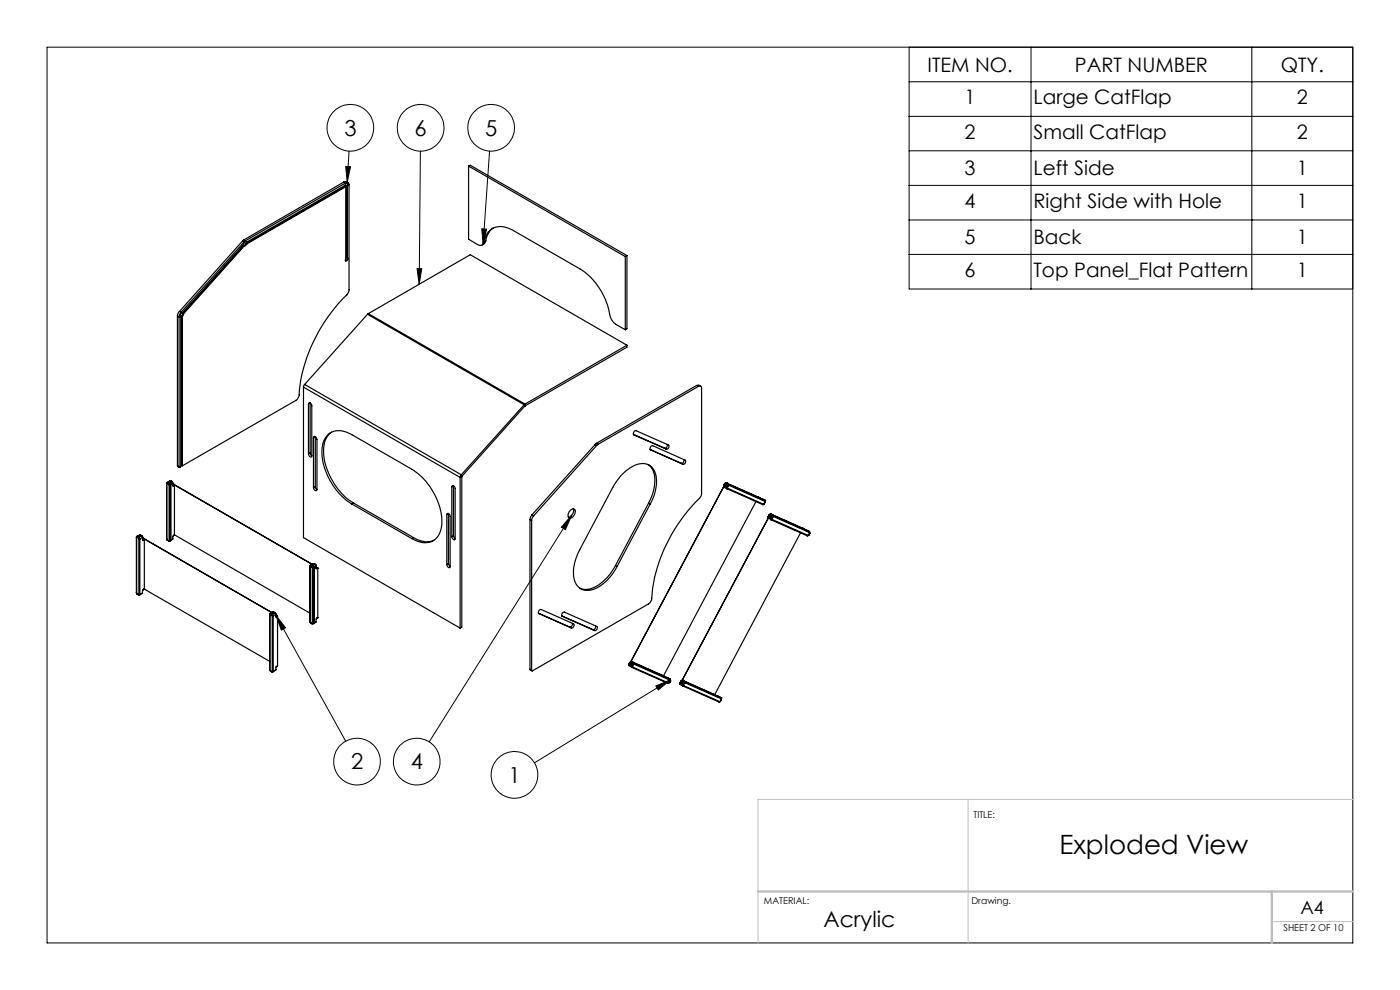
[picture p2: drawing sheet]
<svg xmlns="http://www.w3.org/2000/svg" width="297mm" height="210mm" viewBox="0 0 297 210" stroke-linecap="round" stroke-linejoin="round" font-family="sans-serif">
<g fill="none" stroke="#000" stroke-width=".21">
<path d="M10 10h277v190h-277zM192.9 10v51.3h94.1M192.9 17.3h94.1M218.7 10v51.3M265.6 10v51.3M73.3 35.3l1.1 .1-.7 3.3zM74 32.1l-.3 6.6M89.2 32.1l-.3 28.2M103.9 32.1l-1.4 19.7M192.9 24.7h94.1M192.9 32h94.1M192.9 39.3h94.1"/>
<path d="M88.5 57h1l-.6 3.3zM102.2 48.5l1 .1-.7 3.2zM192.9 46.7h94.1M192.9 54h94.1M121.3 109.3l-30.2 48.1M121.3 109.3l-1.4 3.1-.8-.6zM58.5 130.5l14.8 26.7M58.5 130.5l2.1 2.7-.9 .5zM139.1 145.5l3.1-1.3-2.5 2.2zM142.2 144.2l-28.8 17.6"/>
<circle cx="74.3" cy="27.1" r="4.9"/>
<circle cx="89.2" cy="27.1" r="5"/>
<circle cx="104.2" cy="27.1" r="4.9"/>
<circle cx="75.8" cy="161.6" r="4.9"/>
<circle cx="88.4" cy="161.6" r="4.9"/>
<circle cx="109.1" cy="164.4" r="4.9"/>
</g>
<path d="M205.4 169.6v30.4M287 169.6h-126.2v30.4M269.8 195.5h17.2" fill="none" stroke="#c0c0c0" stroke-width=".21"/>
<path d="M160.8 189.1h126.2M269.8 189.1v10.9" fill="none" stroke="#c0c0c0" stroke-width=".5"/>
<path d="M73.3 35.3l1.1 .1-.7 3.3zM88.5 57h1l-.6 3.3zM102.2 48.5l1 .1-.7 3.2zM121.3 109.3l-1.4 3.1-.8-.6zM139.1 145.5l3.1-1.3-2.5 2.2zM58.5 130.5l2.1 2.7-.9 .5z" fill="#000"/>
<g fill="none" stroke="#000" stroke-width=".25">
<path d="M73 38.6l.4-.1 .4 .3M73 38.6l.3 .2M73 38.6l-21.3 12.3M73.2 39.7l.1 .1M73.2 39.7l-20.8 12M73.2 39.7l-.1-.1-20.9 12.1M73.3 38.8a.44 .44 0 0 1 .5 0 .44 .44 0 0 1 .2 .4v22.4l-.2 .6a35.2 35.2 0 0 0-10.3 20.8v.9l-.4 .7-.3 .3-24.1 13.9M73.3 39.8v15.2a.24 .24 0 0 0 .1 .4 .24 .24 0 0 0 .3-.2v-.5M73.3 38.8l-21.2 12.3M73.6 39.5v15.1l.1 .1M73.6 39.5l.1 .1M73.7 39.6a.35 .35 0 0 0 .2-.4 .35 .35 0 0 0-.3-.3l-.4 .4-20.8 12.1"/>
<path d="M73.7 38.9l-.1 .6M73.7 39.6v15.1M99.4 35.2v15.6l1.9 1a.85 .85 0 0 0 1.4-.5M99.4 35.2l33.2 19.2M99.4 35.2l.4-.1 33.2 19.1M51.4 51.1l.4 .2M51.4 51.1l-13.3 15M51.7 52.1l-12.9 14.4M51.7 52.1l.1 .1M51.7 50.9l-.3 .2M51.7 50.9l.4 .2M51.8 51.3l-13.4 14.9"/>
<path d="M51.8 52.2l-12.9 14.4M52.1 51.1l-.3 .2M52.2 51.7l-.5 .4M52.2 51.3l.2 .1M52.2 51.7h.2M52.4 51.4a.5 .5 0 0 0-.7 .5l-13 14.4a.58 .58 0 0 0-.4 .9M52.4 51.7l-.3 .4-.3 .1M73.6 54.6a.47 .47 0 0 1-.3 .7M102.7 51.3a3.5 3.5 0 0 1 5.4-2.8l15 8.6a14.7 14.7 0 0 1 6.4 10.1 3.1 3.1 0 0 0 1.2 1.7l1.9 1M103 51.1l-.2 .5-.5 .4M103 51.1l-.3 .2M104.6 48.4a4 4 0 0 0-1.6 2.7"/>
<path d="M132.6 54.4v15.5M133 54.2v15.5l-.4 .2M133 54.2l-.4 .2M37.6 67l.4 .2M37.6 67v31.8M38 67.2v31.8M38.1 66.1l-.5 .9M38.1 66.1l.3 .1M38.3 67.2h.1M38.3 67.2v31.8l-.2 .2-.1-.2M38.4 66.2l-.4 1M38.6 67v31.7"/>
<path d="M38.6 67l.1 .1M38.7 67.1v31.7M38.8 66.5l-.2 .5M38.8 66.5l.1 .1M38.9 66.6l-.2 .5M78 66.7l33.2 19.2M78 66.7l-13.4 14.9M78.1 66.5l-.1 .2M78.1 66.5l33.3 19.2M78.1 66.5l21.7-12.5 33.2 19.2M133 73.2v.5l-21.6 12.4M133 73.2l-21.6 12.5"/>
<path d="M37.6 98.8l.4 .3M37.6 98.8l.4 .2M38.6 98.7l-.3 .1M38.6 98.7l.1 .1M64.4 82.1l33.2 19.2M64.4 82.1v31.9l33.2 19.2M64.6 81.6l-.2 .5M64.6 81.6l33.3 19.1M65.4 96.3a.46 .46 0 0 0 .2 .5 .46 .46 0 0 0 .5 0v-.1M65.4 85.7a.34 .34 0 0 1 .4-.3 .34 .34 0 0 1 .3 .4v10.9M65.4 85.7l.4-.2v10.6M65.4 85.7v10.6"/>
<path d="M65.8 96.1l.3 .6M65.8 96.1l-.4 .2M66.5 92.8a.38 .38 0 0 1 .5-.2 .38 .38 0 0 1 .2 .5v10.7M66.5 92.8v10.6M66.5 92.8l.4-.2v10.6M70.3 91.7a4.9 4.9 0 0 0-1.6 4.9 14.4 14.4 0 0 0 6.3 10.1M111.2 85.9l.1 .2M111.2 85.9l-13.3 14.8M111.3 86.1l-13.3 14.9M111.4 86.1h-.1M111.4 85.7l-.2 .2M111.4 85.7v.4"/>
<path d="M126.2 94.3l.4 .2M126.2 94.3l-13.3 14.9M126.5 94l-.3 .3M126.5 94l.4 .3M126.6 94.5l-13.4 14.9M126.9 94.3l-.3 .2M134.4 92.1l6.6 3M134.4 92.2h.1M134.5 92.2a.56 .56 0 0 1 .4-.8l6.9 3a.56 .56 0 0 1-.4 .9M134.5 92.2l6.9 3.1M137.5 98.6a4.7 4.7 0 0 1 1.3 4.8l-.4 1.4-.8 1.9M137.9 95.3l6.6 3"/>
<path d="M138 95.4h.1M138 95.4a.56 .56 0 0 1 .5-.9l6.8 3.1a.56 .56 0 0 1-.4 .9M138 95.4l6.9 3.1M141 95.1l.4 .2M141.6 94.3a.61 .61 0 0 1-.6 .8M144.5 98.3l.4 .2M145.1 97.5a.61 .61 0 0 1-.6 .8M147.8 81.8l.4-.1 .5 .2M147.8 81.8l.3 .2M147.8 81.8l-21.3 12.2M148.1 82a.43 .43 0 0 1 .5-.1 .43 .43 0 0 1 .2 .5l-.1 22.8a35.2 35.2 0 0 0-10.6 22.2l-.6 .7-24.5 14.2-.2-.1M148.1 82l-21.2 12.3"/>
<path d="M28.9 114h.1M28.9 114v11.7M29 114v11.8M29 113.8l-.1 .2M29 113.8h.2M29.1 114h-.1M29.1 114l.3 .1M29.2 113.7h.1M29.2 113.7h.2M29.2 113.7l-.2 .1M29.2 113.8l-.1 .2M29.2 113.8l.3 .1"/>
<path d="M29.3 113.7l-.1 .1M29.3 113.7l.3 .2M29.4 114.1l.1 .2M29.4 113.7l.2 .1M29.4 113.7h-.1M29.5 113.9l-.1 .2M29.5 113.9l.2 .4M29.5 114.3h.2M29.5 114.3v11.8M29.6 113.8v.1M29.7 114.3v11.8M29.8 113.4l-.6 .3"/>
<path d="M29.8 113.4l.2 .2M29.8 113.4l-.4 .3M30 113.6l-.4 .2M30 113.6h.1M30 113.6l.2 .4M30 113.6l-.5 .3M30 113.6l-.4 .3M30.2 114.5h.2M30.2 114h.1M30.2 114.5h.1M30.2 114.2h.2l27.2 15.7M30.2 114.2h.1"/>
<path d="M30.2 114l-.5 .3M30.2 114v.5M30.3 114.2h.1M30.3 114.3l.3 .1M30.3 114.5h.1M30.3 114.3h-.1M30.3 114.2l-.1 .1M30.3 114.2v.1M30.4 114.2l-.1 .1M30.4 114.2l27.2 15.7M30.6 114.4v.1M30.6 114.4h.1"/>
<path d="M30.6 114.4l-.2 .1M30.6 114.4l-.3 .1M30.6 114.4v10.6M35.3 102.5h.2M35.3 102.5l.1 11.9M35.4 114.4l.1 .2M35.4 114.4l.1 .1M35.5 102.3l-.2 .2M35.5 102.3l.1 .1M35.5 114.5v.1M35.5 114.5l.3 .2M35.5 102.5l.3 .2"/>
<path d="M35.5 114.6l.3 .2M35.6 102.4l-.1 .1M35.6 102.4l.3 .1M35.7 102.3l.3 .1M35.8 102.7l.1 .2M35.8 114.7v.1M35.8 114.8h.2M35.8 102.3l.2 .1M35.8 102.3h.1M35.9 102.5l-.1 .2M35.9 102.5l.2 .4M35.9 102.9h.2"/>
<path d="M35.9 114.6h.2M35.9 114.6l-.1 .1M35.9 102.9v11.7M36 102.4l.2 .3-.1 .2M36 102.4h.1M36 102.4l-.1 .1M36 102.4l.2 .4M36.1 114.6l-.1 .2M36.1 102.9v11.7M36.2 102l-.7 .3M36.2 102l-.6 .4M36.2 102.1h.1"/>
<path d="M36.2 114.6l-.2 .2M36.2 102.8v11.8M36.2 114.6h-.1M36.2 102.1l-.5 .2M36.2 102.8h.1M36.2 114.5h.1M36.2 102.8v11.7M36.4 102.2l.3 .3M36.4 102.2l-.4 .2M36.4 102.2l-.2-.1-.4 .2M36.7 102.5v.5l.1 .1M36.7 102.5h.1"/>
<path d="M36.7 103h.1zM36.7 114.3l-.5 .4v-.2M36.7 102.5l-.5 .3M36.7 114.3l-.5 .2M36.7 102.7l29.5 17M36.7 102.7v.1M36.8 103v.1M36.8 113.6l-.1 .2v.5M36.9 102.9l.1 .1M36.9 102.9l-.2-.2 .3 .2M36.9 102.9l-.1 .1M37 103h.1"/>
<path d="M37 103l-.2 .1M37 113.5l-.2 .1M37 103v10.5M37 113.4l28.8 16.7M65.9 119.9l-.1 .2M65.9 119.9h.1M66 119.9l-.1 .2M66 119.9l.3 .1M66.2 119.8l.2 .2M66.2 119.8l-.1 .1M66.4 120l.2 .4M66.4 120h-.1"/>
<path d="M66.4 120h.1M66.4 120l.2 .3M66.5 103.4a.46 .46 0 0 0 .2 .5 .46 .46 0 0 0 .5 .1v-.2M66.6 119.6h.1M66.6 119.6l-.7 .3M66.6 119.6l-.5 .2 .3 .2M66.6 119.6l-.6 .3M66.6 119.6l-.4 .2M66.6 119.6l.3 .1M66.9 119.7l.2 .4-.5 .2M66.9 119.7h.1M66.9 119.7l.1 .2 .1 .6"/>
<path d="M66.9 119.7l-.5 .3M66.9 103.2l.3 .6M66.9 103.2l-.4 .2M74.6 106.9a13.7 13.7 0 0 1-6.3-11.9 3.6 3.6 0 0 1 5.5-3.2l13.6 7.7a13.9 13.9 0 0 1 6.3 12 3.6 3.6 0 0 1-5.5 3.1l-.8-.3M74.6 106.9l12.8 7.4M75 106.7l-.4 .2M75 106.7l12.7 7.3M87.7 114a4.6 4.6 0 0 0 4.3 .6M87.7 114l-.3 .3M94.8 119.8a.46 .46 0 0 0 .2 .5 .46 .46 0 0 0 .5 0v-.1M94.8 109.1a.38 .38 0 0 1 .5-.1 .38 .38 0 0 1 .2 .4v10.8M94.8 109.1v10.7"/>
<path d="M94.8 109.1l.3-.1v10.5M95.1 119.5l.4 .7M95.1 119.5l-.3 .3M95.8 113.8a.46 .46 0 0 0 .2 .6 .46 .46 0 0 0 .6 0v-.1M95.8 103.2a.3 .3 0 0 1 .3-.2 .3 .3 0 0 1 .3 .2l.2 11.1M95.8 103.2v10.6M95.8 103.2l.4-.2v10.7M96.2 113.7l.4 .6M96.2 113.7l-.4 .1M97.6 101.3v31.9M97.9 100.7l-.3 .6M97.9 100.7l.1 .3"/>
<path d="M98 101.1l-.4 .2M98 101.1v31.9l-.4 .2M98 101v.1M112.4 110.2l.4 .2M112.4 110.2v31.8M112.8 110.4v31.8M112.9 109.2l-.5 1M112.9 109.2l.3 .2M113.2 109.4l-.4 1M121 108.3a.59 .59 0 0 1 .8-.3 .59 .59 0 0 1 .2 .8v.2a1.05 1.05 0 0 1-1.4 .8 1.24 1.24 0 0 1 .4-1.5zM121.6 107.9a1.51 1.51 0 0 1-1 1.8M130.6 120a8.9 8.9 0 0 1-6.1 5h-.7l-.8-.2"/>
<path d="M130.6 120l.3 .1M137.6 106.7l.3 .2M137.6 106.7l-7 13.3M137.9 106.9a8.5 8.5 0 0 0 1-6.9 3.1 3.1 0 0 0-4.6-1.1 10.5 10.5 0 0 0-4.3 4.5l-7 13.2a8.1 8.1 0 0 0-.8 7.3 3.2 3.2 0 0 0 4.8 .6 11.1 11.1 0 0 0 3.9-4.4M137.9 106.9l-7 13.2M153.5 103.1v.1M153.5 103.2l-19.7 37.2M153.6 103h.1M153.6 103l-.1 .3 .7 .3M153.6 103l-.1 .1M153.6 103l.5 .3M153.6 103l.4 .2"/>
<path d="M153.6 102.9h.1M153.6 102.9l.4 .3M153.7 102.6h.1M153.7 102.6l.5 .3M153.7 102.6l-.1 .3M153.9 102.5l-.2 .1M154 103.2h.1M154.1 102.4h.1M154.1 102.4l-.4 .2M154.1 102.4l.2 .1M154.1 102.4v.1M154.1 102.4l.3 .3"/>
<path d="M154.1 102.4l7.6 3.4M154.1 102.5h.1M154.1 103.3l.2 .1M154.1 103.3l.1 .3M154.2 103.6h.1M154.2 103.6l7.6 3.4M154.2 102.9l-.2 .3M154.2 102.9h.1M154.2 102.9l.1 .1M154.3 103l.2 .1M154.3 102.5h.1M154.3 103l-.2 .3"/>
<path d="M154.3 103.4v.2M154.3 102.8l-.1 .1M154.3 103.6h-.1M154.3 102.7v.1M154.3 103.6l7.7 3.4M154.4 102.7l-.2 .2M154.4 102.7l7.7 3.4M154.4 102.7h.1M154.5 102.7l-.3 .2M154.5 102.7l.1 .1M154.5 102.7l7.6 3.4M154.5 103.1l-.2 .3"/>
<path d="M154.6 102.8l-.3 .2M154.6 102.8l.1 .2M154.6 102.8l7.6 3.4M154.7 103l-.2 .1M154.7 103l7.6 3.4M160.4 106.4l-19.6 37M161.7 105.8h.1M161.7 105.8l.4 .3M162 107h-.2M162.1 106.8l-.1 .2M162.1 106.1h.1M162.1 106.8v.1"/>
<path d="M162.1 106.9l-.3 .1M162.1 106.1l.1 .1M162.2 106.1l.1 .4M162.2 106.2l.1 .2M162.2 106.2h.1M162.3 106.4v.1M162.3 106.5l-.2 .3M162.3 106.5h.1M162.3 106.5l-.2 .4M162.9 109.8h.1M163 109.6l-.1 .2M163 109.6h.1"/>
<path d="M163 109.9l-18.3 34.4M163 109.6v.3l.6 .3M163 109.6l.6 .3M163 109.5v.1M163 109.6l.5 .2M163 109.5l.4 .3M163.2 109.2h.1M163.2 109.2l-.2 .4M163.2 109.2l.4 .3M163.2 109.2l-.2 .3M163.3 109.1l-.1 .1M163.3 109.1h.1"/>
<path d="M163.4 109.8h.1M163.5 109.1l-.3 .1M163.5 109.1h.2M163.5 109.8h.1M163.5 109.1l.4 .2M163.5 109h.1M163.5 109v.1M163.5 109.1h.1M163.5 109l7.6 3.5M163.5 109l.2 .1M163.6 109.9l.2 .1M163.6 110.2h.1"/>
<path d="M163.6 109.9v.3M163.6 110.3l7.6 3.4M163.6 110.2v.1M163.6 109.5h.1M163.6 109.5l-.2 .3M163.6 109.5l.2 .1M163.6 109.5l-.1 .3M163.7 109.1v.1M163.8 109.6l.1 .1M163.8 110v.2M163.8 109.4l-.2 .1M163.8 110.2l-.2 .1"/>
<path d="M163.8 109.4h.1M163.8 109.6l-.2 .3M163.8 110.2l7.6 3.4M163.9 109.3l-.3 .2M163.9 109.3h.1M163.9 109.3l7.6 3.4M163.9 109.7l-.1 .3M163.9 109.3l.1 .1M163.9 109.3l7.8 3.5M164 109.4l-.2 .2M164 109.4l.1 .2M164.1 109.6l-.2 .1"/>
<path d="M164.1 109.6l7.6 3.4M169.8 113l-18.2 34.3M171.1 112.5l.4 .2M171.4 113.6l-.2 .1M171.5 112.7h.1M171.6 113.5l-.4 .2M171.6 113.5l-.2 .1M171.6 112.7h.1M171.6 113.5h.1M171.6 112.7l.1 .1M171.7 112.8v.3M171.7 112.8v.2"/>
<path d="M171.7 112.8h.1M171.7 113v.1M171.7 113.1h.1M171.7 113.1l-.1 .4M28.9 125.7l.2 .3M28.9 125.7l.1 .1M29 125.8l.1 .2M29.1 126h.1M29.1 126l.3 .1M29.1 126l.3 .2M29.4 126.1v.1M29.4 126.2h.2"/>
<path d="M29.5 126.1h.2M29.5 126.1h-.1M30.2 125.8l-.6 .4 .1-.1M30.2 125.8l-.5 .3M30.6 125l-.3 .2-.1 .6M30.6 125h.1M30.6 124.9l26.6 15.4M57.2 130.3h.1M57.2 130.3v11.8M57.3 130.3v11.8M57.3 130.1l-.1 .2M57.3 130.1h.2"/>
<path d="M57.4 130.3h-.1M57.4 130.3l.2 .1M57.5 130.1l-.1 .2M57.5 130h.1M57.5 130.1l.2 .2M57.6 130l-.3 .1M57.6 130l-.1 .1M57.6 130l.3 .2M57.6 130v.1M57.6 130.4l.1 .2M57.7 130.3l-.1 .1M57.7 130.3l.3 .3"/>
<path d="M57.7 130.6h.3M57.7 130.6v11.8M57.9 130.2h.1M58 130.6v11.8M58 129.8l-.5 .2M58 129.8l.2 .1M58 129.8l-.4 .2M58.2 129.9h.1M58.2 129.9l-.3 .3M58.3 129.9l-.4 .3M58.3 129.9l.2 .4-.5 .3M58.3 130l.2 .2v.6"/>
<path d="M58.3 129.9l-.6 .4M58.3 129.9v.1M58.5 130.5h.1M58.5 130.8l.1 .1M58.5 130.8h.1M58.5 130.4l.1 .1M58.6 130.5h.1M58.6 130.6l-.1 .1M58.6 130.6l.2 .1M58.6 130.5v.1M58.6 130.8v.1M58.7 130.6h-.1"/>
<path d="M58.7 130.6l.1 .1M58.8 130.7l.1 .1M58.8 130.7l-.2 .1M58.8 130.7v.1M58.8 130.8h.1M58.8 130.8l-.2 .1M58.9 130.8l-.1 10.5M65.8 131.9l.1 .2M65.8 120.1h.1M65.8 131.9h.1M65.8 120.1v11.8M65.9 120.1h-.1"/>
<path d="M65.9 132.1l.3 .2M65.9 120.1l.2 .2M66.1 120.3l.2 .1M66.2 132.3h.2M66.3 120l-.2 .3M66.3 120l.2 .4M66.3 120.4h.2M66.3 132.2h.2M66.3 132.2l-.1 .1M66.3 120.4v11.8M66.5 132.2l-.1 .1M66.5 120.4v11.8"/>
<path d="M66.6 132.1l-.1 .1M66.6 120.4h-.1M66.6 120.3v11.8M66.6 120.3h.1M66.6 132.1h.1M67.1 120.5l.1 .1M67.1 131.9l-.5 .3M67.1 120.3l.3 .2M67.1 120.3l.2 .2M67.1 131.9l-.5 .2M67.2 120.6h.1M67.3 120.5h.1"/>
<path d="M67.3 131l-.2 .3v.6M67.3 131h.1M67.3 120.5l-.1 .1M67.4 120.5l-.1 10.5M67.4 120.5h.1M114.2 130.1l6.7 2.9M114.3 130.1v.1M114.3 130.2a.56 .56 0 0 1 .5-.9l6.9 3a.56 .56 0 0 1-.5 .9M114.3 130.2l6.9 3M119.2 130.6l6.6 3M119.2 130.7h.1M119.3 130.7a.56 .56 0 0 1 .4-.9l6.9 3.1a.56 .56 0 0 1-.4 .9"/>
<path d="M119.3 130.7l6.9 3.1M120.9 133l.3 .2M121.4 132.2a.66 .66 0 0 1-.5 .8M125.8 133.6l.4 .2M126.4 132.8a.61 .61 0 0 1-.6 .8M57.2 142.1l.2 .3M57.2 142.1h.1M57.3 142.1l.1 .2M57.4 142.3v.1M57.4 142.3l.2 .1M57.4 142.4l.3 .1M57.6 142.4l.1 .1"/>
<path d="M57.7 142.5h.2M57.7 142.4h.3M57.7 142.4h-.1M58 142.4l-.1 .1M58.5 142.1l-.6 .4M58.5 142.1l-.5 .3M58.6 141.4l-.1 .7M58.8 141.3l-.2 .1M112.4 142l.5 .3M112.4 142l.4 .2M133.4 140.9v.3l.6 .4M133.4 140.9v.2"/>
<path d="M133.4 140.9l.6 .3M133.5 140.9h.1M133.5 140.9l.4 .2M133.5 140.8v.1M133.5 140.8l.4 .3M133.6 140.5l-.1 .4 .4 .2M133.6 140.5v.1M133.6 140.6l.4 .2M133.6 140.6l-.1 .2M133.8 140.4h.1M133.8 140.4l-.2 .1M133.9 141.1h.1"/>
<path d="M133.9 140.4h.1M133.9 140.4l-.3 .2M133.9 140.4l.4 .2M133.9 140.4l.3 .1M133.9 140.3v.1M133.9 140.4h.2M134 140.3v.1M134 140.3l7.5 3.4M134 140.4l.2 .1M134 141.2l.2 .1M134 141.6h.1M134 141.2v.4"/>
<path d="M134 141.6l7.7 3.3M134 140.8h.1M134 140.8l-.1 .3M134.1 140.8h.1M134.1 140.8l.1 .1M134.1 140.8l-.2 .3M134.2 140.5h.1M134.2 140.9l.2 .1M134.2 141.3v.2M134.2 141.5l-.2 .1M134.2 140.9l-.2 .3M134.2 141.5l7.6 3.4"/>
<path d="M134.2 140.6l-.1 .2M134.3 140.6l-.3 .2M134.3 140.6h.1M134.3 140.6l7.8 3.5M134.4 141l-.2 .3M134.5 140.7l-.3 .2M134.5 140.7v.2M134.5 140.7l-.3-.1-.1 .2M134.5 140.9l-.1 .1M134.5 140.9l7.6 3.4M141.5 143.7h.1M141.5 143.7l.5 .3"/>
<path d="M141.8 144.9h-.1M142 144h.1M142 144.8l-.3 .1M142 144.8l-.2 .1M142 144.8h.1M142 144l.1 .1M142.1 144.1l.1 .4M142.1 144.1v.2M142.1 144.3l.1 .2M142.2 144.5h.1M142.2 144.5l-.2 .3M144.3 144.8h.1"/>
<path d="M144.3 144.8v.4l.6 .3M144.3 144.8l-.1 .3M144.3 144.8l.6 .4M144.3 144.8l.4 .3M144.5 144.5h.1M144.5 144.5l.4 .3M144.5 144.5l-.2 .3M144.6 144.3h.1M144.6 144.3l-.1 .2M144.7 145.1h.1M144.7 144.3l-.2 .2M144.7 144.3l.3 .1"/>
<path d="M144.7 144.3h.1M144.7 144.3l.5 .3M144.8 144.3h.1M144.8 144.3l7.6 3.4M144.8 144.3l.2 .1M144.8 144.3l.1 .1M144.9 145.2l.1 .1M144.9 145.5h.1M144.9 145.2v.3M144.9 144.8h.1M144.9 145.5l7.6 3.4M144.9 144.8l-.2 .3"/>
<path d="M145 144.4h.1M145 144.8l.2 .1M145 145.3v.1M145 145.4l-.1 .1M145 144.8l-.1 .4M145 145.4l7.7 3.4M145.1 144.6l-.2 .2M145.2 144.6l-.3 .2M145.2 144.6l7.6 3.4M145.2 144.6h.1M145.2 144.9l-.2 .4M145.3 144.7l-.3 .1"/>
<path d="M145.3 144.7v.1M145.3 144.7l-.2-.1-.2 .2M145.3 144.7l7.7 3.4M145.3 144.8l-.1 .1M145.3 144.8l7.7 3.4M152.4 147.7l.4 .2M152.4 147.7h.1M152.7 148.8l-.2 .1M152.8 147.9h.1M152.8 147.9v.1M152.8 148.7l-.1 .1M152.8 148.7l.1 .1"/>
<path d="M152.8 148h.1M152.9 148.8l-.4 .1M152.9 148l.1 .1M152.9 148l.1 .4M153 148.1v.1M153 148.1h.1M153 148.2v.2M153 148.4h.1M153 148.4l-.2 .3M153 148.4l-.1 .4"/>
</g>
<text font-size="5.6" x="224.8" y="181.2">Exploded View</text>
<g font-size="4.7">
<text x="73.1" y="28.8">3</text>
<text x="88" y="28.8">6</text>
<text x="102.9" y="28.8">5</text>
<text x="74.5" y="163.2">2</text>
<text x="87.1" y="163.2">4</text>
<text x="107.9" y="166">1</text>
<text x="174.7" y="196.7">Acrylic</text>
</g>
<g font-size="4.2">
<text x="196.8" y="15.2">ITEM NO.</text>
<text x="228" y="15.2">PART NUMBER</text>
<text x="271.7" y="15.2">QTY.</text>
<text x="204.6" y="22.1">1</text>
<text x="219.2" y="22.1">Large CatFlap</text>
<text x="275.1" y="22.1">2</text>
<text x="204.6" y="29.5">2</text>
<text x="219.2" y="29.5">Small CatFlap</text>
<text x="275.1" y="29.5">2</text>
<text x="204.6" y="37.2">3</text>
<text x="219.2" y="37.2">Left Side</text>
<text x="275.1" y="37.2">1</text>
<text x="204.6" y="44.1">4</text>
<text x="219.2" y="44.1">Right Side with Hole</text>
<text x="275.1" y="44.1">1</text>
<text x="204.6" y="51.8">5</text>
<text x="219.2" y="51.8">Back</text>
<text x="275.1" y="51.8">1</text>
<text x="204.6" y="58.8">6</text>
<text x="219.2" y="58.8">Top Panel_Flat Pattern</text>
<text x="275.1" y="58.8">1</text>
</g>
<text font-size="3.9" x="275.9" y="193.8">A4</text>
<g font-size="2">
<text x="206.5" y="173.5">TITLE:</text>
<text x="162.1" y="191.7">MATERIAL:</text>
<text x="206.1" y="191.7">Drawing.</text>
<text x="272.3" y="197.4">SHEET 2 OF 10</text>
</g>
</svg>
